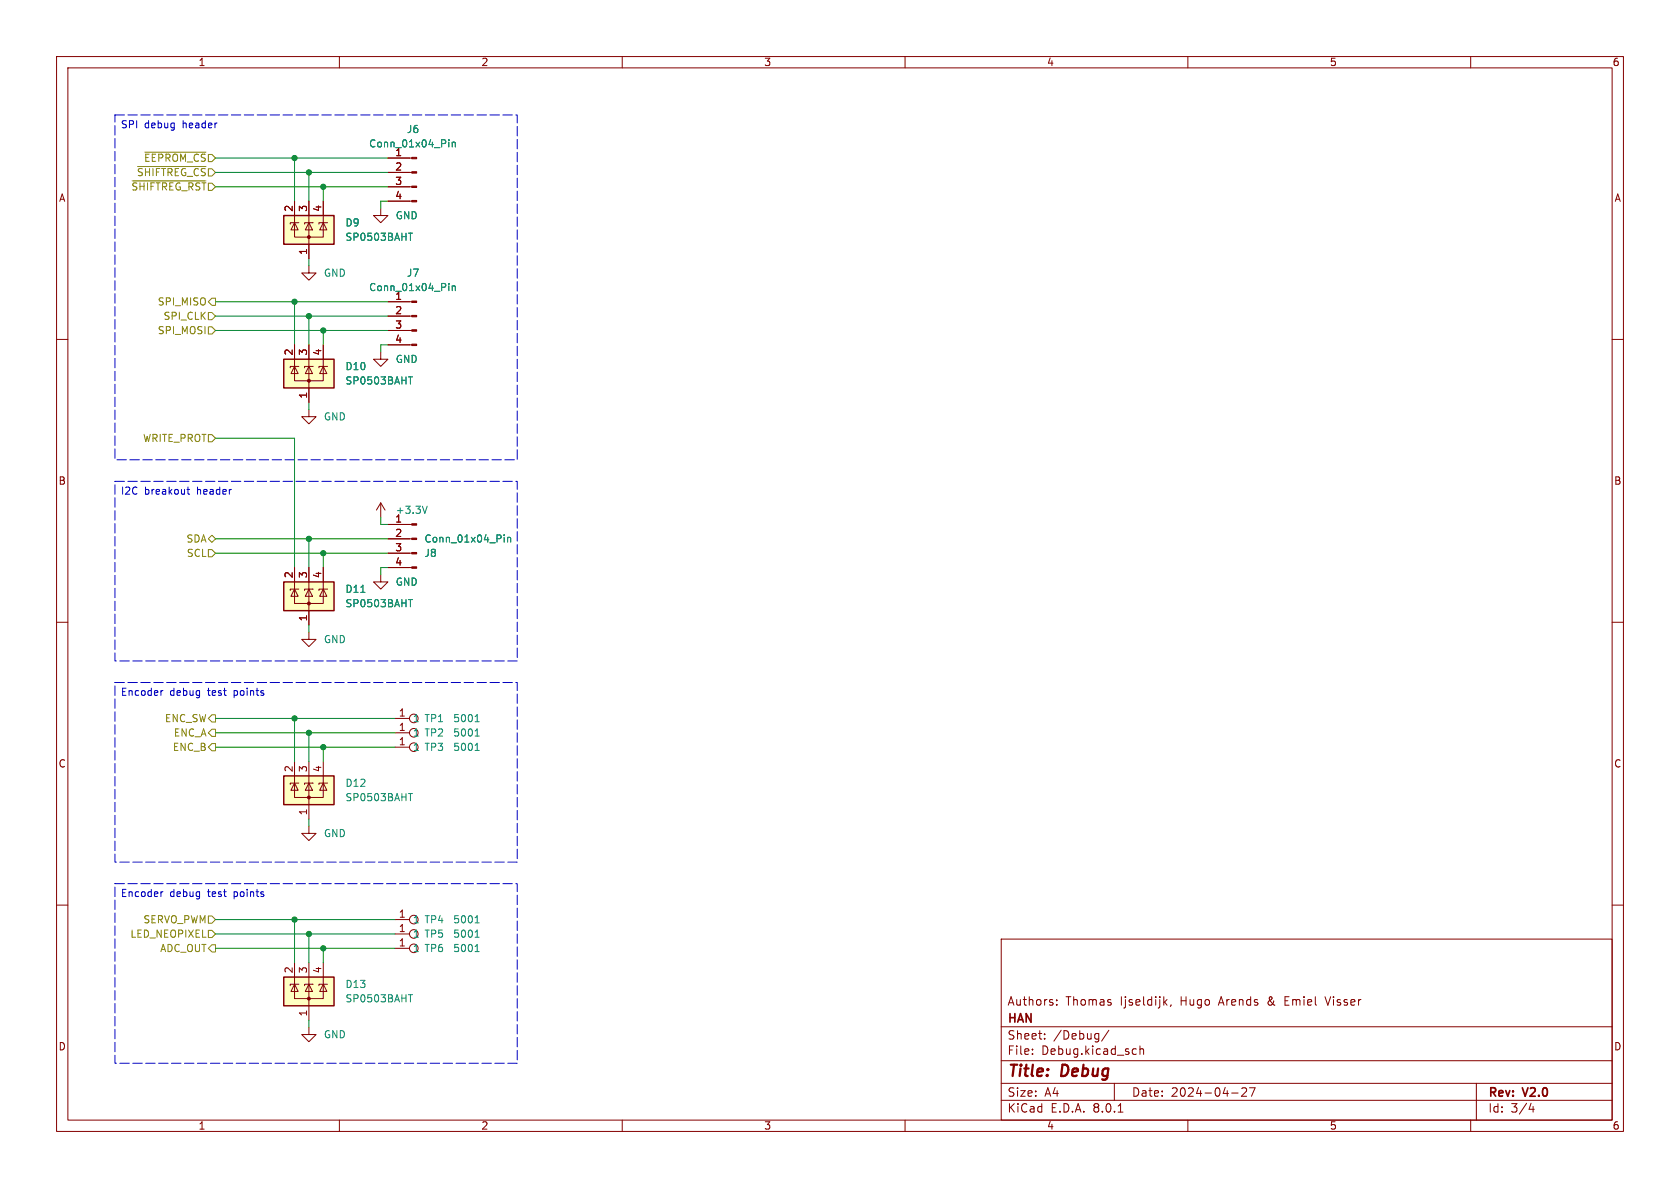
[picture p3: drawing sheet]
<svg xmlns="http://www.w3.org/2000/svg" width="297mm" height="210mm" viewBox="0 0 297 210" stroke-linecap="round" stroke-linejoin="round" font-family="sans-serif">
<g fill="none" stroke="#840000" stroke-width=".18">
<path d="M10 10h277v190h-277zM12 12h273v186h-273zM60 10v2M110 10v2M160 10v2M210 10v2M260 10v2M10 60h2M285 60h2M10 110h2M285 110h2M10 160h2"/>
<path d="M285 160h2M177 166h108v32h-108zM186.8 177.6v.1M186.8 176.8v.1M205.9 177.1l.4 .6M206.3 176.7l-.6 .6M207 177.6l-.1 .3M234.2 176.2l.5 1.5M60 198v2M110 198v2M160 198v2M177 194.5h108"/>
<path d="M177 191.5h108M177 187.5h108M177 181.5h108M182.5 186.3v.1M182.5 185.5v.1M184.7 183.6v.1M184.7 182.8v.1M196 182.1l-1.3 2M197 191.5v3M197.7 196.6h.8M200.5 185.4l.4 .1M200.9 186.3l-.4 .1"/>
<path d="M201.5 185.5l.2-.1 .4 .1 .1 .9M201.5 184.9v1.5M210 198v2M217.7 193.2h1.2M219.5 192.4l.6-.1 .2 .1 .1 .3-.9 1.1h.9M220.9 192.3h1l-.7 1.5M260 198v2M261 191.5v6.5M270.7 195l-.4 1.1h.9M271 195.6v1"/>
</g>
<path d="M50.2 63.5h8.9v5.1h-8.9z" fill="#ffffc2"/>
<path d="M50.2 63.5h8.9v5.1h-8.9z" fill="none" stroke="#840000" stroke-width=".25"/>
<g fill="#840000" stroke="#840000" stroke-width=".18">
<path d="M72.8 60.8h.9v.3h-.9z"/>
<path d="M72.8 58.3h.9v.2h-.9z"/>
<path d="M72.8 55.8h.9v.2h-.9z"/>
<path d="M72.8 53.2h.9v.3h-.9z"/>
<circle cx="54.6" cy="67.3" r=".25"/>
</g>
<g fill="none" stroke="#840000" stroke-width=".18">
<path d="M68.6 58.4h4.2M68.6 55.9h4.2M68.6 53.3h4.2M52.1 64.8v2.5h5v-2.5M52.1 64.8l.6 1.2h-1.3zM52.1 61v3.8M52.8 64.8h-1.5v.2M54.6 64.8l.6 1.2h-1.2zM54.6 61v10.1M55.4 64.8h-1.6v.2M57.1 64.8l.7 1.2h-1.3zM57.1 61v3.8"/>
<path d="M57.9 64.8h-1.5v.2M68.6 61h4.2M69.8 129.5h2.6M54.6 146.1v1.2h-1.3l1.3 1.3 1.3-1.3h-1.3"/>
<circle cx="73.2" cy="129.5" r=".76"/>
</g>
<path d="M79.3 50.1v.1M79.3 50.5v.9M79.9 50.5v.9M79.9 50.7l.2-.2 .3 .1 .1 .8M72.2 66.6h.7M84 130.1h.7M84.1 129.2l.3-.4v1.3" fill="none" stroke="#008484" stroke-width=".18"/>
<path d="M50.2 137.2h8.9v5h-8.9z" fill="#ffffc2"/>
<path d="M50.2 137.2h8.9v5h-8.9z" fill="none" stroke="#840000" stroke-width=".25"/>
<circle cx="54.6" cy="141" r=".25" fill="#840000" stroke="#840000" stroke-width=".18"/>
<g fill="none" stroke="#840000" stroke-width=".18">
<path d="M52.1 138.4v2.6h5v-2.6M52.1 138.4l.6 1.3h-1.3zM52.1 134.6v3.8M52.8 138.4h-1.5v.3M54.6 138.4l.6 1.3h-1.2zM54.6 134.6v10.2M55.4 138.4h-1.6v.3M57.1 138.4l.7 1.3h-1.3zM57.1 134.6v3.8M57.9 138.4h-1.5v.3M69.8 127h2.6M69.8 132.1h2.6"/>
<path d="M69.8 165.1h2.6M69.8 167.6h2.6"/>
<circle cx="73.2" cy="127" r=".76"/>
<circle cx="73.2" cy="132.1" r=".76"/>
<circle cx="73.2" cy="167.6" r=".76"/>
<circle cx="73.2" cy="165.1" r=".76"/>
</g>
<path d="M84 127.6h.7M84 132.7h.7M84.1 126.6l.3-.3v1.3M84.1 131.7l.3-.3v1.3M72.2 140.3h.7M84 165.7h.7M84 168.2h.7M84.1 164.7l.3-.3v1.3M84.1 167.3l.3-.4v1.3" fill="none" stroke="#008484" stroke-width=".18"/>
<path d="M50.2 172.7h8.9v5.1h-8.9z" fill="#ffffc2"/>
<path d="M50.2 172.7h8.9v5.1h-8.9z" fill="none" stroke="#840000" stroke-width=".25"/>
<g fill="#840000" stroke="#840000" stroke-width=".18">
<path d="M72.8 100.2h.9v.3h-.9z"/>
<path d="M72.8 97.7h.9v.2h-.9z"/>
<path d="M72.8 95.1h.9v.3h-.9z"/>
<path d="M72.8 92.6h.9v.2h-.9z"/>
<circle cx="54.6" cy="176.5" r=".25"/>
</g>
<g fill="none" stroke="#840000" stroke-width=".18">
<path d="M68.6 97.8h4.2M68.6 95.3h4.2M68.6 92.7h4.2M54.6 111.8v1.2h-1.3l1.3 1.3 1.3-1.3h-1.3M68.6 100.3h4.2M52.1 174v2.5h5v-2.5M52.1 174l.6 1.3h-1.3zM52.1 170.2v3.8M52.8 174h-1.5v.2M54.6 174l.6 1.3h-1.2zM54.6 170.2v10.1M55.4 174h-1.6v.2"/>
<path d="M57.1 174l.7 1.3h-1.3zM57.1 170.2v3.8M57.9 174h-1.5v.2M69.8 162.6h2.6"/>
<circle cx="73.2" cy="162.6" r=".76"/>
</g>
<path d="M89.1 94.6v.1M89.1 95v.8M89.7 95v.8M89.7 95.1l.2-.1h.3l.1 .8M72.2 175.8h.7M84 163.1h.7M84.1 162.2l.3-.3v1.2" fill="none" stroke="#008484" stroke-width=".18"/>
<path d="M50.2 102.9h8.9v5.1h-8.9z" fill="#ffffc2"/>
<path d="M50.2 102.9h8.9v5.1h-8.9z" fill="none" stroke="#840000" stroke-width=".25"/>
<g fill="#840000" stroke="#840000" stroke-width=".18">
<path d="M72.8 35.4h.9v.3h-.9z"/>
<path d="M72.8 32.9h.9v.2h-.9z"/>
<path d="M72.8 30.4h.9v.2h-.9z"/>
<path d="M72.8 27.8h.9v.3h-.9z"/>
<circle cx="54.6" cy="106.7" r=".25"/>
</g>
<g fill="none" stroke="#840000" stroke-width=".18">
<path d="M68.6 35.6h4.2M68.6 33h4.2M68.6 30.5h4.2M68.6 27.9h4.2M54.6 47v1.3h-1.3l1.3 1.2 1.3-1.2h-1.3M54.6 72.4v1.3h-1.3l1.3 1.2 1.3-1.2h-1.3M67.3 88.9l-.8 1.3M67.3 88.9v2.5M67.3 88.9l.8 1.3M52.1 104.1v2.6h5v-2.6M52.1 104.1l.6 1.3h-1.3zM52.1 100.3v3.8"/>
<path d="M52.8 104.1h-1.5v.3M54.6 104.1l.6 1.3h-1.2zM54.6 100.3v10.2M55.4 104.1h-1.6v.3M57.1 104.1l.7 1.3h-1.3zM57.1 100.3v3.8M57.9 104.1h-1.5v.3M67.3 101.6v1.3h1.3l-1.3 1.2-1.3-1.2h1.3M54.6 181.6v1.3h-1.3l1.3 1.3 1.3-1.3h-1.3"/>
</g>
<path d="M79.3 24.7v.1M79.3 25.1v.9M79.9 25.1v.9M79.9 25.3l.2-.2 .3 .1 .1 .8M75.5 89.5l-.4 1.2M63.8 104.7h.7M72.2 106h.7" fill="none" stroke="#008484" stroke-width=".18"/>
<path d="M50.2 38.1h8.9v5.1h-8.9z" fill="#ffffc2"/>
<path d="M50.2 38.1h8.9v5.1h-8.9z" fill="none" stroke="#840000" stroke-width=".25"/>
<circle cx="54.6" cy="41.9" r=".25" fill="#840000" stroke="#840000" stroke-width=".18"/>
<g fill="none" stroke="#840000" stroke-width=".18">
<path d="M52.1 39.4v2.5h5v-2.5M52.1 39.4l.6 1.2h-1.3zM52.1 35.6v3.8M52.8 39.4h-1.5v.2M54.6 39.4l.6 1.2h-1.2zM54.6 35.6v10.1M55.4 39.4h-1.6v.2M57.1 39.4l.7 1.2h-1.3zM57.1 35.6v3.8M57.9 39.4h-1.5v.2M67.3 36.8v1.3h-1.3l1.3 1.3 1.3-1.3h-1.3M68.6 27.9h3.8"/>
<path d="M68.6 30.5h3.8M68.6 33h3.8M68.6 35.6h3.8M68.6 53.3h3.8M68.6 55.9h3.8M68.6 58.4h3.8M52.1 61v2.5M54.6 61v2.5M54.6 68.6v2.5M57.1 61v2.5M67.3 62.2v1.3h-1.3l1.3 1.3 1.3-1.3h-1.3M68.6 61h3.8"/>
<path d="M68.6 92.7h3.8M68.6 95.3h3.8M68.6 97.8h3.8M52.1 100.3v2.6M54.6 100.3v2.6M54.6 108v2.5M57.1 100.3v2.6M68.6 100.3h3.8"/>
</g>
<g fill="none" stroke="#008484" stroke-width=".18">
<path d="M79.3 24.7v.1M79.3 25.1v.9M79.9 25.1v.9M79.9 25.3l.2-.2 .3 .1 .1 .8M72.2 41.2h.7M79.3 50.1v.1M79.3 50.5v.9M79.9 50.5v.9M79.9 50.7l.2-.2 .3 .1 .1 .8M72.2 66.6h.7M89.1 94.6v.1M89.1 95v.8"/>
<path d="M89.7 95v.8M89.7 95.1l.2-.1h.3l.1 .8M63.8 104.7h.7M72.2 106h.7"/>
</g>
<g fill="none" stroke="#848400" stroke-width=".18">
<path d="M23.4 32h13M24.3 29.4h12.1M25.6 26.9h10.8M36.8 57.8h.7l.6 .6-.6 .7h-.7zM36.8 55.2h.7l.6 .7-.6 .6h-.7zM37.5 52.7h.6v1.3h-.6l-.7-.7zM36.8 76.8h.7l.6 .7-.6 .6h-.7zM36.8 97.2h.7l.6 .6-.6 .6h-.7zM36.8 95.3l.7-.7 .6 .7-.6 .6zM37.5 131.4h.6v1.3h-.6l-.7-.6zM37.5 128.9h.6v1.3h-.6l-.7-.7zM37.5 126.4h.6v1.2h-.6l-.7-.6z"/>
<path d="M36.8 161.9h.7l.6 .7-.6 .6h-.7zM36.8 164.5h.7l.6 .6-.6 .6h-.7zM37.5 167h.6v1.3h-.6l-.7-.7z"/>
</g>
<path d="M20.3 20.3h71.1v61h-71.1zM20.3 85.1h71.1v31.7h-71.1zM20.3 120.7h71.1v31.7h-71.1zM20.3 156.2h71.1v31.8h-71.1z" fill="none" stroke="#0000c2" stroke-width=".18" stroke-dasharray="1.7 .6"/>
<path d="M33 86.5h.5M33.2 86.1v1.1l.3 .2M28.8 122.1l-.4 .2M28.8 157.6l-.4 .3" fill="none" stroke="#0000c2" stroke-width=".18"/>
<g fill="none" stroke="#008400" stroke-width=".18">
<path d="M38.1 27.9h30.5M38.1 33h30.5M38.1 30.5h30.5M52.1 27.9v7.7M54.6 30.5v5.1M57.1 33v2.6M68.6 35.6h-1.3v1.2M38.1 55.9h30.5M38.1 53.3h30.5M38.1 58.4h30.5M52.1 53.3v7.7M54.6 45.7v1.3"/>
<path d="M54.6 55.9v5.1M57.1 58.4v2.6M38.1 77.5h14v22.8M54.6 71.1v1.3M68.6 61h-1.3v1.2M38.1 95.3h30.5M38.1 97.8h30.5M54.6 95.3v5M57.1 97.8v2.5M67.3 91.4v1.3h1.3M54.6 110.5v1.3M68.6 100.3h-1.3v1.3"/>
<path d="M38.1 132.1h31.7M38.1 129.5h31.7M38.1 127h31.7M52.1 127v7.6M54.6 129.5v5.1M57.1 132.1v2.5M54.6 144.8v1.3M38.1 162.6h31.7M38.1 167.6h31.7M38.1 165.1h31.7M52.1 162.6v7.6M54.6 165.1v5.1"/>
<path d="M57.1 167.6v2.6M54.6 180.3v1.3"/>
</g>
<g fill="#008400" stroke="#008400" stroke-width=".18">
<circle cx="52.1" cy="127" r=".46"/>
<circle cx="54.6" cy="129.5" r=".46"/>
<circle cx="57.1" cy="97.8" r=".46"/>
<circle cx="54.6" cy="55.9" r=".46"/>
<circle cx="52.1" cy="53.3" r=".46"/>
<circle cx="52.1" cy="27.9" r=".46"/>
<circle cx="54.6" cy="30.5" r=".46"/>
<circle cx="57.1" cy="33" r=".46"/>
<circle cx="54.6" cy="95.3" r=".46"/>
<circle cx="57.1" cy="58.4" r=".46"/>
<circle cx="57.1" cy="167.6" r=".46"/>
<circle cx="52.1" cy="162.6" r=".46"/>
<circle cx="54.6" cy="165.1" r=".46"/>
<circle cx="57.1" cy="132.1" r=".46"/>
</g>
<g font-size="2.8" fill="#840000">
<text x="178" y="190.9">Title:</text>
<text x="187.7" y="190.9">Debug</text>
</g>
<g font-size="2.1" fill="#840000">
<text x="178" y="178">Authors:</text>
<text x="188.4" y="178">Thomas</text>
<text x="198.1" y="178">Ijseldijk,</text>
<text x="208.8" y="178">Hugo</text>
<text x="215.8" y="178">Arends</text>
<text x="224.5" y="178">&amp;</text>
<text x="227.7" y="178">Emiel</text>
<text x="235.1" y="178">Visser</text>
<text x="178" y="184">Sheet:</text>
<text x="178" y="181.2">HAN</text>
<text x="186.2" y="184">/Debug/</text>
<text x="178" y="186.7">File:</text>
<text x="184.1" y="186.7">Debug.kicad_sch</text>
<text x="178" y="196.9">KiCad</text>
<text x="178" y="194.1">Size:</text>
<text x="184.7" y="194.1">A4</text>
<text x="185.7" y="196.9">E.D.A.</text>
<text x="193.3" y="196.9">8.0.1</text>
<text x="200" y="194.1">Date:</text>
<text x="207" y="194.1">2024-04-27</text>
<text x="263" y="194.3">Rev:</text>
<text x="263" y="196.9">Id:</text>
<text x="267.1" y="196.9">3/4</text>
<text x="269.4" y="194.3">V2.0</text>
</g>
<g font-size="1.8" fill="#840000">
<text x="35" y="11.9">1</text>
<text x="85" y="11.9">2</text>
<text x="135" y="11.9">3</text>
<text x="185" y="11.9">4</text>
<text x="235" y="11.9">5</text>
<text x="285" y="11.9">6</text>
<text x="69.8" y="27.7">1</text>
<text x="10.3" y="35.9">A</text>
<text x="69.8" y="30.2">2</text>
<text x="69.8" y="32.8">3</text>
<text x="69.8" y="35.3">4</text>
<text x="285.3" y="35.9">A</text>
<text x="51.8" y="37.5" transform="rotate(-90 51.8 37.5)">2</text>
<text x="54.4" y="37.5" transform="rotate(-90 54.4 37.5)">3</text>
<text x="56.9" y="37.5" transform="rotate(-90 56.9 37.5)">4</text>
<text x="54.4" y="45.2" transform="rotate(-90 54.4 45.2)">1</text>
<text x="69.8" y="53.1">1</text>
<text x="69.8" y="55.6">2</text>
<text x="69.8" y="58.2">3</text>
<text x="51.8" y="62.9" transform="rotate(-90 51.8 62.9)">2</text>
<text x="54.4" y="62.9" transform="rotate(-90 54.4 62.9)">3</text>
<text x="56.9" y="62.9" transform="rotate(-90 56.9 62.9)">4</text>
<text x="69.8" y="60.7">4</text>
<text x="54.4" y="70.6" transform="rotate(-90 54.4 70.6)">1</text>
<text x="10.3" y="85.9">B</text>
<text x="285.3" y="85.9">B</text>
<text x="69.8" y="92.5">1</text>
<text x="69.8" y="95">2</text>
<text x="69.8" y="97.5">3</text>
<text x="69.8" y="100.1">4</text>
<text x="51.8" y="102.3" transform="rotate(-90 51.8 102.3)">2</text>
<text x="54.4" y="102.3" transform="rotate(-90 54.4 102.3)">3</text>
<text x="56.9" y="102.3" transform="rotate(-90 56.9 102.3)">4</text>
<text x="54.4" y="109.9" transform="rotate(-90 54.4 109.9)">1</text>
<text x="70.4" y="129.3">1</text>
<text x="70.4" y="126.7">1</text>
<text x="70.4" y="131.8">1</text>
<text x="10.3" y="135.9">C</text>
<text x="51.8" y="136.6" transform="rotate(-90 51.8 136.6)">2</text>
<text x="54.4" y="136.6" transform="rotate(-90 54.4 136.6)">3</text>
<text x="56.9" y="136.6" transform="rotate(-90 56.9 136.6)">4</text>
<text x="285.3" y="135.9">C</text>
<text x="54.4" y="144.2" transform="rotate(-90 54.4 144.2)">1</text>
<text x="70.4" y="164.8">1</text>
<text x="70.4" y="167.4">1</text>
<text x="70.4" y="162.3">1</text>
<text x="51.8" y="172.2" transform="rotate(-90 51.8 172.2)">2</text>
<text x="54.4" y="172.2" transform="rotate(-90 54.4 172.2)">3</text>
<text x="56.9" y="172.2" transform="rotate(-90 56.9 172.2)">4</text>
<text x="54.4" y="179.8" transform="rotate(-90 54.4 179.8)">1</text>
<text x="10.3" y="185.9">D</text>
<text x="285.3" y="185.9">D</text>
<text x="35" y="199.9">1</text>
<text x="85" y="199.9">2</text>
<text x="135" y="199.9">3</text>
<text x="185" y="199.9">4</text>
<text x="235" y="199.9">5</text>
<text x="285" y="199.9">6</text>
</g>
<g font-size="1.8" fill="#0000c2">
<text x="21.3" y="23">SPI</text>
<text x="25.5" y="23">debug</text>
<text x="32.4" y="23">header</text>
<text x="21.3" y="87.8">I2C</text>
<text x="25.5" y="87.8">breakout</text>
<text x="34.9" y="87.8">header</text>
<text x="21.3" y="123.3">Encoder</text>
<text x="30" y="123.3">debug</text>
<text x="36.9" y="123.3">test</text>
<text x="41.6" y="123.3">points</text>
<text x="21.3" y="158.9">Encoder</text>
<text x="30" y="158.9">debug</text>
<text x="36.9" y="158.9">test</text>
<text x="41.6" y="158.9">points</text>
</g>
<g font-size="1.8" fill="#008484">
<text x="71.8" y="23.7">J6</text>
<text x="65.2" y="26.3">Conn_01x04_Pin</text>
<text x="61" y="40.2">D9</text>
<text x="69.9" y="39">GND</text>
<text x="61" y="42.8">SP0503BAHT</text>
<text x="57.2" y="49.1">GND</text>
<text x="65.2" y="51.7">Conn_01x04_Pin</text>
<text x="71.8" y="49.1">J7</text>
<text x="61" y="65.6">D10</text>
<text x="69.9" y="64.4">GND</text>
<text x="61" y="68.2">SP0503BAHT</text>
<text x="57.2" y="74.5">GND</text>
<text x="69.9" y="91">+3.3V</text>
<text x="74.9" y="98.7">J8</text>
<text x="74.9" y="96.1">Conn_01x04_Pin</text>
<text x="61" y="105">D11</text>
<text x="61" y="107.5">SP0503BAHT</text>
<text x="69.9" y="103.7">GND</text>
<text x="57.2" y="113.9">GND</text>
<text x="72.9" y="130.4">1 TP2</text>
<text x="72.9" y="127.9">1 TP1</text>
<text x="80" y="130.4">5001</text>
<text x="80" y="127.9">5001</text>
<text x="72.9" y="132.9">1 TP3</text>
<text x="80" y="132.9">5001</text>
<text x="61" y="139.3">D12</text>
<text x="61" y="141.8">SP0503BAHT</text>
<text x="57.2" y="148.2">GND</text>
<text x="72.9" y="166">1 TP5</text>
<text x="72.9" y="163.4">1 TP4</text>
<text x="80" y="166">5001</text>
<text x="80" y="163.4">5001</text>
<text x="72.9" y="168.5">1 TP6</text>
<text x="80" y="168.5">5001</text>
<text x="61" y="174.9">D13</text>
<text x="61" y="177.4">SP0503BAHT</text>
<text x="57.2" y="183.7">GND</text>
</g>
<g font-size="1.8" fill="#848400">
<text x="25.4" y="28.8">~{EEPROM_CS}</text>
<text x="23.1" y="33.9">~{SHIFTREG_RST}</text>
<text x="24.1" y="31.3">~{SHIFTREG_CS}</text>
<text x="27.8" y="54.2">SPI_MISO</text>
<text x="27.8" y="59.3">SPI_MOSI</text>
<text x="28.8" y="56.7">SPI_CLK</text>
<text x="25.2" y="78.3">WRITE_PROT</text>
<text x="32.9" y="96.1">SDA</text>
<text x="32.9" y="98.7">SCL</text>
<text x="29.1" y="127.9">ENC_SW</text>
<text x="30.6" y="130.4">ENC_A</text>
<text x="30.4" y="132.9">ENC_B</text>
<text x="23" y="166">LED_NEOPIXEL</text>
<text x="25.2" y="163.4">SERVO_PWM</text>
<text x="28.2" y="168.5">ADC_OUT</text>
</g>
</svg>
